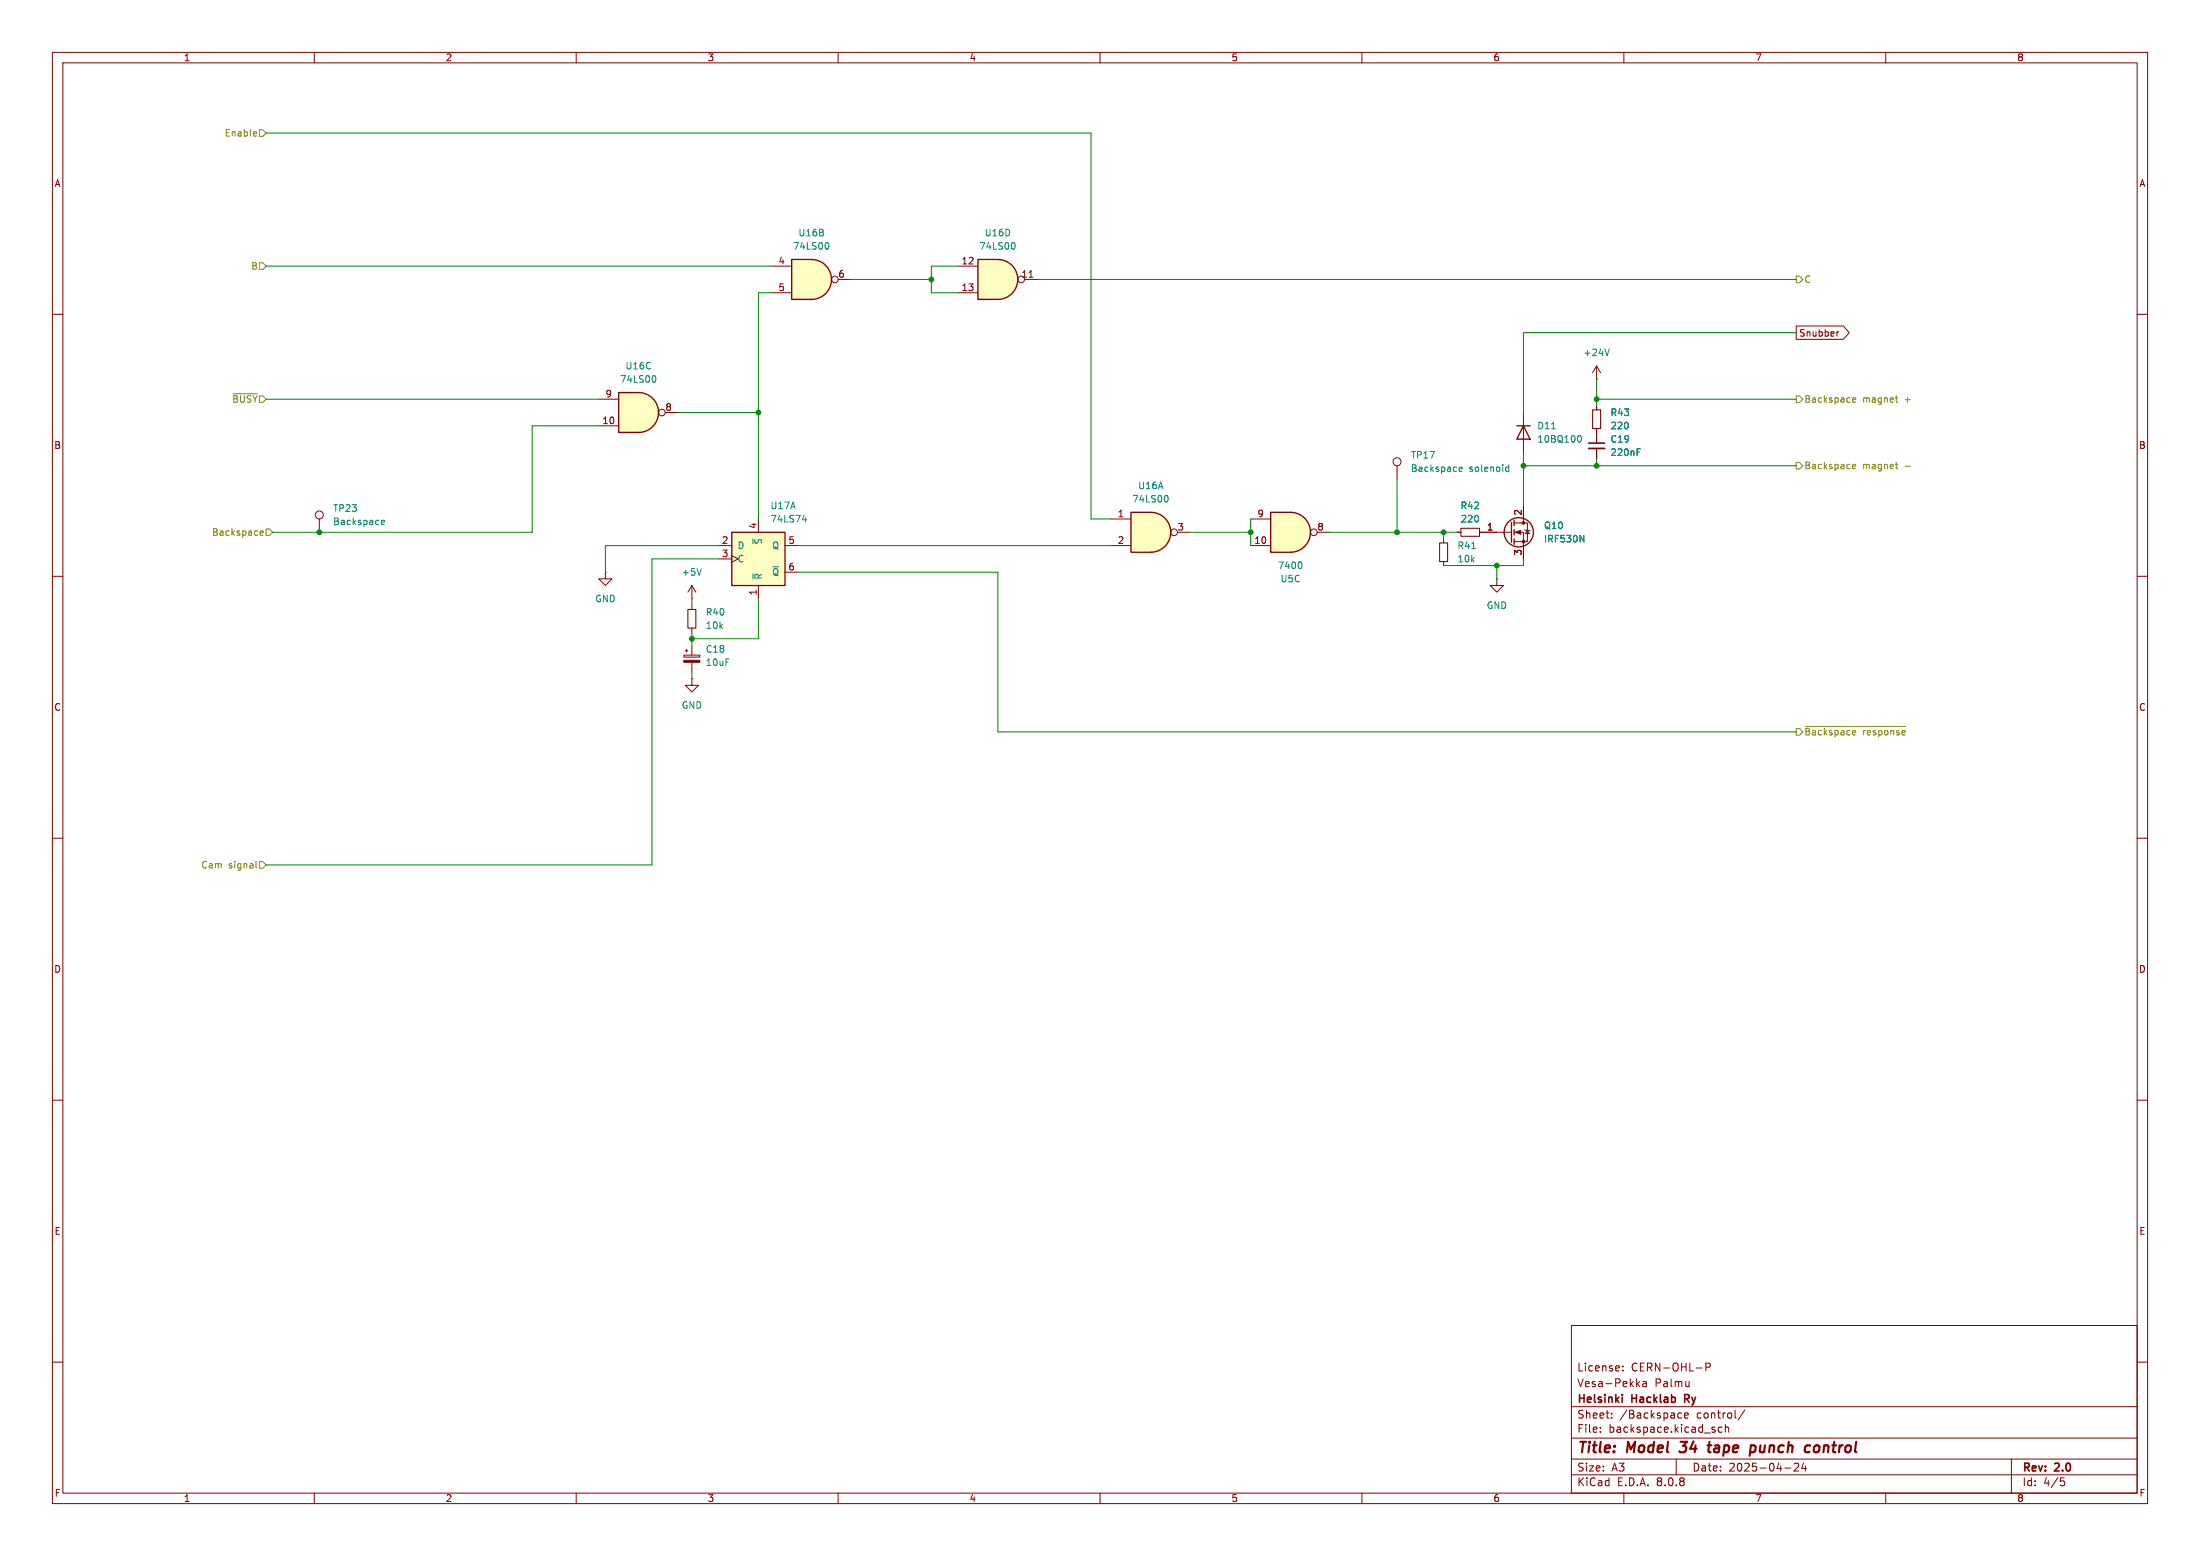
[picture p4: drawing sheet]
<svg xmlns="http://www.w3.org/2000/svg" width="420mm" height="297mm" viewBox="0 0 420 297" stroke-linecap="round" stroke-linejoin="round" font-family="sans-serif">
<g fill="none" stroke="#840000" stroke-width=".19">
<path d="M10 10h400v277h-400zM12 12h396v273h-396zM60 10v2M110 10v2M160 10v2M210 10v2M260 10v2M310 10v2M360 10v2M10 60h2M290.8 78.7v7.7M408 60h2"/>
<path d="M10 110h2M408 110h2M10 160h2M408 160h2M10 210h2M408 210h2M300 253h108v32h-108zM10 260h2M300 278.5h108M300 274.5h108M300 268.5h108M305.5 273.2v.2"/>
<path d="M305.5 272.5v.1M307.7 270.5v.2M307.7 269.8v.1M309.8 261.5v.2M309.8 260.8v.1M312.6 264.1l.4 .6M313 263.7l-.6 .6M313.7 263.8h.5l.1 .9M314.3 264l-.5 .1a.29 .29 0 0 0-.2 .3 .29 .29 0 0 0 .2 .3l.5-.1M320 278.5v3M320.6 269.7l.4 .1M321 270.6l-.4 .1"/>
<path d="M321.6 270.2l.7-.2-.1-.2-.4-.1-.2 .2 .1 .7h.5M322.4 263.7v1M322.4 264.5l-.2 .2M325.7 261l.7-.1 .1-.2-.1-.4-.2-.1h-.5v1.5M328.7 272.5l-.4-.1-.3 .3 .2 .6h.5M329.4 272.5l.2-.1 .3 .1 .1 .9M329.4 271.9v1.5M333.1 269.1l-1.3 1.9M343.3 279.4v.5l-.9 .9h1M344.3 279.2l-.4 1.1h1M344.7 279.8v1M384 278.5v6.5"/>
<path d="M408 260h2M60 285v2M110 285v2M160 285v2M210 285v2M260 285v2M300 281.5h108M310 285v2M340.7 280.2h1.2M360 285v2M393.4 282.1h.7M393.5 282.7h.4l.3 .2-.2 .6-.5 .1"/>
</g>
<path d="M320.6 277l.3 .2M320.8 275.2h1.3M326 275.9h.7M326.3 275.2l-.2 1.7 .1 .2 .4 .1M334.5 275.9h.3l.3 .2v.7a.66 .66 0 0 1-.8 .4M347.2 276a.59 .59 0 0 0-.9 .3v.7a.53 .53 0 0 0 .9 0" fill="none" stroke="#840000" stroke-width=".4"/>
<path d="M309.7 266.2v.1M309.7 266.7v1M321.6 267h.6M322.2 266.2h-.6v1.5" fill="none" stroke="#840000" stroke-width=".3"/>
<path d="M289.6 81.3h2.5M290.8 81.3l1.3 2.5h-2.5z" fill="none" stroke="#840000" stroke-width=".25"/>
<path d="M296.2 81.9h.7M301.3 83.2l.2-.1a.68 .68 0 0 1 .4 .7 .68 .68 0 0 1-.4 .6l-.2-.1" fill="none" stroke="#008484" stroke-width=".19"/>
<path d="M154.9 49.5a3.8 3.8 0 0 1 3.8 3.8 3.8 3.8 0 0 1-3.8 3.9z" fill="#ffffc2" stroke="#ffffc2" stroke-width=".19"/>
<path d="M151.1 49.5h3.8v7.7h-3.8z" fill="#ffffc2"/>
<path d="M151.1 49.5h3.8a3.8 3.8 0 0 1 3.8 3.8 3.8 3.8 0 0 1-3.8 3.9h-3.8z" fill="none" stroke="#840000" stroke-width=".25"/>
<g fill="none" stroke="#840000" stroke-width=".19">
<path d="M147.3 50.8h3.8M147.3 55.9h3.8M160 53.3h2.6"/>
<circle cx="159.4" cy="53.3" r=".63"/>
</g>
<path d="M157.9 46.3a.79 .79 0 0 1 0 1.3" fill="none" stroke="#008484" stroke-width=".19"/>
<path d="M121.9 74.9a3.8 3.8 0 0 1 3.8 3.8 3.8 3.8 0 0 1-3.8 3.9z" fill="#ffffc2" stroke="#ffffc2" stroke-width=".19"/>
<path d="M118.1 74.9h3.8v7.7h-3.8z" fill="#ffffc2"/>
<path d="M118.1 74.9h3.8a3.8 3.8 0 0 1 3.8 3.8 3.8 3.8 0 0 1-3.8 3.9h-3.8z" fill="none" stroke="#840000" stroke-width=".25"/>
<g fill="none" stroke="#840000" stroke-width=".19">
<path d="M114.3 76.2h3.8M127 78.7h2.5M114.3 81.3h3.8M115.6 109.2v1.3h1.2l-1.2 1.3-1.3-1.3h1.3M115.6 109.2h.1M275.6 102.9v.7M275.6 107.2v.8M285.7 110.5v1.3h1.3l-1.3 1.2-1.2-1.2h1.2M285.7 110.5h.1"/>
<circle cx="126.4" cy="78.7" r=".63"/>
</g>
<path d="M124.9 71.7a.79 .79 0 0 1 0 1.3M281 104.7h.7" fill="none" stroke="#008484" stroke-width=".19"/>
<path d="M274.8 103.6h1.6v3.6h-1.6z" fill="none" stroke="#840000" stroke-width=".2"/>
<path d="M246.4 97.8a3.8 3.8 0 0 1 3.8 3.8 3.8 3.8 0 0 1-3.8 3.8z" fill="#ffffc2" stroke="#ffffc2" stroke-width=".19"/>
<path d="M242.6 97.8h3.8v7.6h-3.8z" fill="#ffffc2"/>
<path d="M242.6 97.8h3.8a3.8 3.8 0 0 1 3.8 3.8 3.8 3.8 0 0 1-3.8 3.8h-3.8z" fill="none" stroke="#840000" stroke-width=".25"/>
<g fill="none" stroke="#840000" stroke-width=".19">
<path d="M61 99.1v2.5M238.8 99.1h3.8M238.8 104.1h3.8M251.5 101.6h2.5"/>
<circle cx="61" cy="98.3" r=".76"/>
<circle cx="250.8" cy="101.6" r=".63"/>
</g>
<path d="M72.8 99.7l.6-.1-.1-.2-.3-.1-.2 .2 .1 .6h.4M248.2 107.3a.79 .79 0 0 1 0 1.2" fill="none" stroke="#008484" stroke-width=".19"/>
<path d="M219.7 97.8a3.8 3.8 0 0 1 3.8 3.8 3.8 3.8 0 0 1-3.8 3.8z" fill="#ffffc2" stroke="#ffffc2" stroke-width=".19"/>
<path d="M215.9 97.8h3.8v7.6h-3.8z" fill="#ffffc2"/>
<g fill="none" stroke="#840000" stroke-width=".25">
<path d="M215.9 97.8h3.8a3.8 3.8 0 0 1 3.8 3.8 3.8 3.8 0 0 1-3.8 3.8h-3.8zM288.5 99.7v3.8M289.1 99.3v1M289.1 101.1v1M289.1 102.9v1"/>
<circle cx="289.9" cy="101.6" r="2.79"/>
</g>
<g fill="none" stroke="#840000" stroke-width=".19">
<path d="M304.8 72.4h.1M304.8 69.9v2.5M304.8 69.9l-.8 1.2M304.8 69.9l.8 1.2M212.1 99.1h3.8M266.7 88.9v2.5M289.1 99.8h2.5v3.6h-2.5M290.8 96.5v3.3M304.8 82.6v2M304.8 85.6v2M132.1 114.3h.1M132.1 111.8l-.8 1.2"/>
<path d="M132.1 111.8v2.5M132.1 115.6v.7M132.1 119.9v.8M132.1 111.8l.7 1.2M212.1 104.1h3.8M224.8 101.6h2.5M278.1 101.6h.8M282.4 101.6h6.1M289.1 101.6h1.7v5.1M291.1 101.1l1 .2M291.6 101.2l.4 .7h-.8z"/>
<circle cx="266.7" cy="88.1" r=".76"/>
<circle cx="224.2" cy="101.6" r=".63"/>
</g>
<path d="M307.2 66.6l-.4 1.3M222.7 94.6a.79 .79 0 0 1 0 1.2M278.5 89.6l.6-.2v-.2l-.4-.1-.2 .2 .1 .6h.5M287.6 89.9h.4M287.6 89.2h.4M288 88.7v1.3M312.5 86.3h.5M312.5 85.7h.6M133.9 108.5l-.4 1.3M301.6 102.2l.8 1.2v-1.2" fill="none" stroke="#008484" stroke-width=".19"/>
<path d="M131.3 116.3h1.5v3.6h-1.5zM278.9 100.8h3.5v1.6h-3.5z" fill="none" stroke="#840000" stroke-width=".2"/>
<g fill="#840000" stroke="#840000" stroke-width=".19">
<path d="M289.3 101.6l1-.4v.8z"/>
<circle cx="290.8" cy="103.4" r=".25"/>
<circle cx="290.8" cy="99.8" r=".25"/>
</g>
<path d="M303.3 85.6h3" fill="none" stroke="#840000" stroke-width=".33"/>
<path d="M303.3 84.6h3" fill="none" stroke="#840000" stroke-width=".3"/>
<path d="M139.7 101.6h10.2v10.2h-10.2z" fill="#ffffc2"/>
<path d="M139.7 101.6h10.2v10.2h-10.2z" fill="none" stroke="#840000" stroke-width=".25"/>
<g fill="none" stroke="#840000" stroke-width=".19">
<path d="M144.8 99.1v2.5M137.2 104.1h2.5M137.2 106.7h2.5M139.7 106l1.3 .7-1.3 .6M144.8 111.8v2.5M149.9 104.1h2.5M149.9 109.2h2.5M130.6 125h3v.4h-3zM130.8 124.2h.5M131.1 124v.5M132.1 129.5v1.3h1.2l-1.2 1.3-1.3-1.3h1.3M132.1 129.5h.1"/>
<path d="M132.1 123.2v1.8M132.1 126.4v1.9"/>
</g>
<path d="M153.2 99.2h.8M153.8 98.8v.8M143.7 109.5v1" fill="none" stroke="#008484" stroke-width=".19"/>
<path d="M130.6 126h3v.4h-3z" fill="#840000" stroke="#840000" stroke-width=".19"/>
<path d="M190.5 49.5a3.8 3.8 0 0 1 3.8 3.8 3.8 3.8 0 0 1-3.8 3.9z" fill="#ffffc2" stroke="#ffffc2" stroke-width=".19"/>
<path d="M186.7 49.5h3.8v7.7h-3.8z" fill="#ffffc2"/>
<path d="M186.7 49.5h3.8a3.8 3.8 0 0 1 3.8 3.8 3.8 3.8 0 0 1-3.8 3.9h-3.8z" fill="none" stroke="#840000" stroke-width=".25"/>
<g fill="none" stroke="#840000" stroke-width=".19">
<path d="M182.9 50.8h3.8M182.9 55.9h3.8M195.6 53.3h2.5M196.5 52.9h.7M304.8 77.5v.7M342.9 62.2h9l1.1 1.3-1.1 1.3h-9zM351 63.3l-.3 .3M290.8 96.5v2.6M304.8 81.8v2.8M304.8 85.6v2M278.1 101.6h.8M282.4 101.6h3.3"/>
<path d="M290.8 104.1v2.6"/>
<circle cx="194.9" cy="53.3" r=".63"/>
</g>
<path d="M193.5 46.3a.79 .79 0 0 1 0 1.3M312.5 86.3h.5M312.5 85.7h.6M301.6 102.2l.8 1.2v-1.2" fill="none" stroke="#008484" stroke-width=".19"/>
<path d="M304 78.2h1.6v3.6h-1.6z" fill="none" stroke="#840000" stroke-width=".2"/>
<g fill="none" stroke="#848400" stroke-width=".19">
<path d="M48.8 25.1l.2 .3-.6 .2M48.9 25.9l-.1 .1M49.5 24.8h.7l.6 .6-.6 .6h-.7zM49.5 50.2h.7l.6 .6-.6 .6h-.7zM342.9 52.7h.6l.7 .6-.7 .7h-.6zM44.5 75.2h4.6M342.9 75.6h.6l.7 .6-.7 .6h-.6zM353.7 76.4l.6-.2-.1-.2-.4-.1-.1 .2v.6h.5M361.8 75.9h.5M362 76.6l.3 .2M342.9 88.3h.6l.7 .6-.7 .6h-.6zM353.7 89.1l.6-.2-.1-.2-.4-.1-.1 .2v.6h.5"/>
<path d="M361.8 88.6h.5M362 89.3l.3 .2M49.7 101.8l.6-.2-.1-.2-.4-.1-.1 .2v.6h.5M50.8 101h.6l.7 .6-.7 .6h-.6zM342.9 139.1h.6l.7 .6-.7 .6h-.6zM344.6 138.7h19.2M355.8 139.4v.9M356.1 139.4l-.3 .3M356.9 139.4l-.4 .2 .1 .6 .3 .1M357.1 139.7l-.6 .2M48.9 164.4v1.1l.2 .2M49.5 164.5h.7l.6 .6-.6 .6h-.7z"/>
</g>
<g fill="none" stroke="#008400" stroke-width=".19">
<path d="M50.8 25.4h157.5v73.7h3.8M50.8 50.8h96.5M147.3 55.9h-2.5v43.2M162.6 53.3h15.2M182.9 50.8h-5.1v5.1h5.1M198.1 53.3h144.8M50.8 76.2h63.5M129.5 78.7h15.3M304.8 76.2h38.1M304.8 72.4v5.1M342.9 63.5h-52.1v15.2M114.3 81.3h-12.7v20.3h-49.5"/>
<path d="M238.8 99.1v5M266.7 91.4v10.2M290.8 86.4v10.1M290.8 88.9h52.1M304.8 87.6v1.3M132.1 114.3v1.3M137.2 106.7h-12.7v58.4h-73.7M137.2 104.1h-21.6v5.1M144.8 114.3v7.6h-12.7M152.4 109.2h38.1v30.5h152.4M152.4 104.1h59.7M227.3 101.6h11.5"/>
<path d="M254 101.6h24.1M275.6 101.6v1.3M285.7 108v2.5M290.8 106.7v1.3h-15.2M132.1 120.7v2.5M132.1 128.3v1.2"/>
</g>
<g fill="#008400" stroke="#008400" stroke-width=".19">
<circle cx="290.8" cy="88.9" r=".46"/>
<circle cx="275.6" cy="101.6" r=".46"/>
<circle cx="266.7" cy="101.6" r=".46"/>
<circle cx="238.8" cy="101.6" r=".46"/>
<circle cx="304.8" cy="76.2" r=".46"/>
<circle cx="285.7" cy="108" r=".46"/>
<circle cx="304.8" cy="88.9" r=".46"/>
<circle cx="132.1" cy="121.9" r=".46"/>
<circle cx="144.8" cy="78.7" r=".46"/>
<circle cx="177.8" cy="53.3" r=".46"/>
<circle cx="61" cy="101.6" r=".46"/>
</g>
<g font-size="2.8" fill="#840000">
<text x="301" y="277.9">Title:</text>
<text x="310.6" y="277.9">Model</text>
<text x="321.6" y="277.9">34</text>
<text x="327.8" y="277.9">tape</text>
<text x="336.6" y="277.9">punch</text>
<text x="347.8" y="277.9">control</text>
</g>
<g font-size="2.1" fill="#840000">
<text x="301" y="262">License:</text>
<text x="311.4" y="262">CERN-OHL-P</text>
<text x="301" y="268.2">Helsinki</text>
<text x="301" y="265">Vesa-Pekka</text>
<text x="311.6" y="268.2">Hacklab</text>
<text x="315.9" y="265">Palmu</text>
<text x="322.3" y="268.2">Ry</text>
<text x="301" y="273.7">File:</text>
<text x="301" y="271">Sheet:</text>
<text x="307.1" y="273.7">backspace.kicad_sch</text>
<text x="309.2" y="271">/Backspace</text>
<text x="323.9" y="271">control/</text>
<text x="301" y="281.1">Size:</text>
<text x="307.6" y="281.1">A3</text>
<text x="323" y="281.1">Date:</text>
<text x="330" y="281.1">2025-04-24</text>
<text x="386" y="281.3">Rev:</text>
<text x="392.4" y="281.3">2.0</text>
<text x="301" y="283.9">KiCad</text>
<text x="308.7" y="283.9">E.D.A.</text>
<text x="316.3" y="283.9">8.0.8</text>
<text x="386" y="283.9">Id:</text>
<text x="390.1" y="283.9">4/5</text>
</g>
<g font-size="1.8" fill="#840000">
<text x="35" y="11.9">1</text>
<text x="85" y="11.9">2</text>
<text x="135" y="11.9">3</text>
<text x="185" y="11.9">4</text>
<text x="235" y="11.9">5</text>
<text x="285" y="11.9">6</text>
<text x="335" y="11.9">7</text>
<text x="385" y="11.9">8</text>
<text x="10.3" y="35.9">A</text>
<text x="408.3" y="35.9">A</text>
<text x="148.5" y="50.5">4</text>
<text x="159.9" y="53.1">6</text>
<text x="183.5" y="50.5">12</text>
<text x="194.9" y="53.1">11</text>
<text x="148.5" y="55.6">5</text>
<text x="183.5" y="55.6">13</text>
<text x="343.4" y="64.5">Snubber</text>
<text x="115.5" y="75.9">9</text>
<text x="114.9" y="81">10</text>
<text x="126.9" y="78.5">8</text>
<text x="10.3" y="85.9">B</text>
<text x="408.2" y="85.9">B</text>
<text x="144.5" y="101" transform="rotate(-90 144.5 101)">4</text>
<text x="213.3" y="98.8">1</text>
<text x="224.7" y="101.3">3</text>
<text x="240" y="98.8">9</text>
<text x="251.4" y="101.3">8</text>
<text x="283.8" y="101.3">1</text>
<text x="290.6" y="98.5" transform="rotate(-90 290.6 98.5)">2</text>
<text x="137.7" y="103.9">2</text>
<text x="137.7" y="106.4">3</text>
<text x="150.4" y="103.9">5</text>
<text x="213.3" y="103.9">2</text>
<text x="239.4" y="103.9">10</text>
<text x="290.6" y="106.1" transform="rotate(-90 290.6 106.1)">3</text>
<text x="144.5" y="113.7" transform="rotate(-90 144.5 113.7)">1</text>
<text x="150.4" y="109">6</text>
<text x="10.3" y="135.9">C</text>
<text x="408.2" y="135.9">C</text>
<text x="10.3" y="185.9">D</text>
<text x="408.2" y="185.9">D</text>
<text x="10.3" y="235.9">E</text>
<text x="408.3" y="235.9">E</text>
<text x="10.3" y="285.9">F</text>
<text x="35" y="286.9">1</text>
<text x="85" y="286.9">2</text>
<text x="135" y="286.9">3</text>
<text x="185" y="286.9">4</text>
<text x="235" y="286.9">5</text>
<text x="285" y="286.9">6</text>
<text x="335" y="286.9">7</text>
<text x="385" y="286.9">8</text>
<text x="408.3" y="285.9">F</text>
</g>
<g font-size="1.8" fill="#848400">
<text x="42.8" y="26.3">Enable</text>
<text x="47.9" y="51.7">B</text>
<text x="344.4" y="54.2">C</text>
<text x="44.2" y="77.1">~{BUSY}</text>
<text x="344.4" y="77.1">Backspace</text>
<text x="355.6" y="77.1">magnet</text>
<text x="363.7" y="77.1">+</text>
<text x="344.4" y="89.8">Backspace</text>
<text x="355.6" y="89.8">magnet</text>
<text x="363.7" y="89.8">-</text>
<text x="40.4" y="102.5">Backspace</text>
<text x="344.4" y="140.6">~{Backspace</text>
<text x="357.3" y="140.6">response}</text>
<text x="38.3" y="166">Cam</text>
<text x="43.6" y="166">signal</text>
</g>
<g font-size="1.8" fill="#008484">
<text x="151.3" y="47.9">74LS00</text>
<text x="152.3" y="45.3">U16B</text>
<text x="186.9" y="47.9">74LS00</text>
<text x="187.9" y="45.3">U16D</text>
<text x="119.3" y="70.7">U16C</text>
<text x="302.2" y="68.2">+24V</text>
<text x="118.3" y="73.3">74LS00</text>
<text x="293.4" y="82.1">D11</text>
<text x="307.3" y="82.1">220</text>
<text x="307.3" y="79.6">R43</text>
<text x="269.2" y="87.7">TP17</text>
<text x="293.4" y="84.7">10BQ100</text>
<text x="307.3" y="87.2">220nF</text>
<text x="307.3" y="84.7">C19</text>
<text x="217.2" y="93.6">U16A</text>
<text x="269.2" y="90.3">Backspace</text>
<text x="280.5" y="90.3">solenoid</text>
<text x="63.5" y="97.9">TP23</text>
<text x="63.5" y="100.4">Backspace</text>
<text x="147" y="97.4">U17A</text>
<text x="147" y="99.9">74LS74</text>
<text x="216.1" y="96.1">74LS00</text>
<text x="278.7" y="97.4">R42</text>
<text x="278.8" y="99.9">220</text>
<text x="294.6" y="101.2">Q10</text>
<text x="140.7" y="105">D</text>
<text x="140.7" y="107.5">C</text>
<text x="145.6" y="104" transform="rotate(-90 145.6 104)">~{S}</text>
<text x="147.3" y="105">Q</text>
<text x="278.1" y="107.5">10k</text>
<text x="278.1" y="105">R41</text>
<text x="294.6" y="103.7">IRF530N</text>
<text x="130" y="110.1">+5V</text>
<text x="145.6" y="110.7" transform="rotate(-90 145.6 110.7)">~{R}</text>
<text x="147.3" y="110.1">~{Q}</text>
<text x="243.9" y="108.8">7400</text>
<text x="244.4" y="111.4">U5C</text>
<text x="113.5" y="115.2">GND</text>
<text x="134.6" y="117.7">R40</text>
<text x="283.7" y="116.4">GND</text>
<text x="134.6" y="120.2">10k</text>
<text x="134.6" y="124.8">C18</text>
<text x="134.6" y="127.3">10uF</text>
<text x="130" y="135.5">GND</text>
</g>
</svg>
